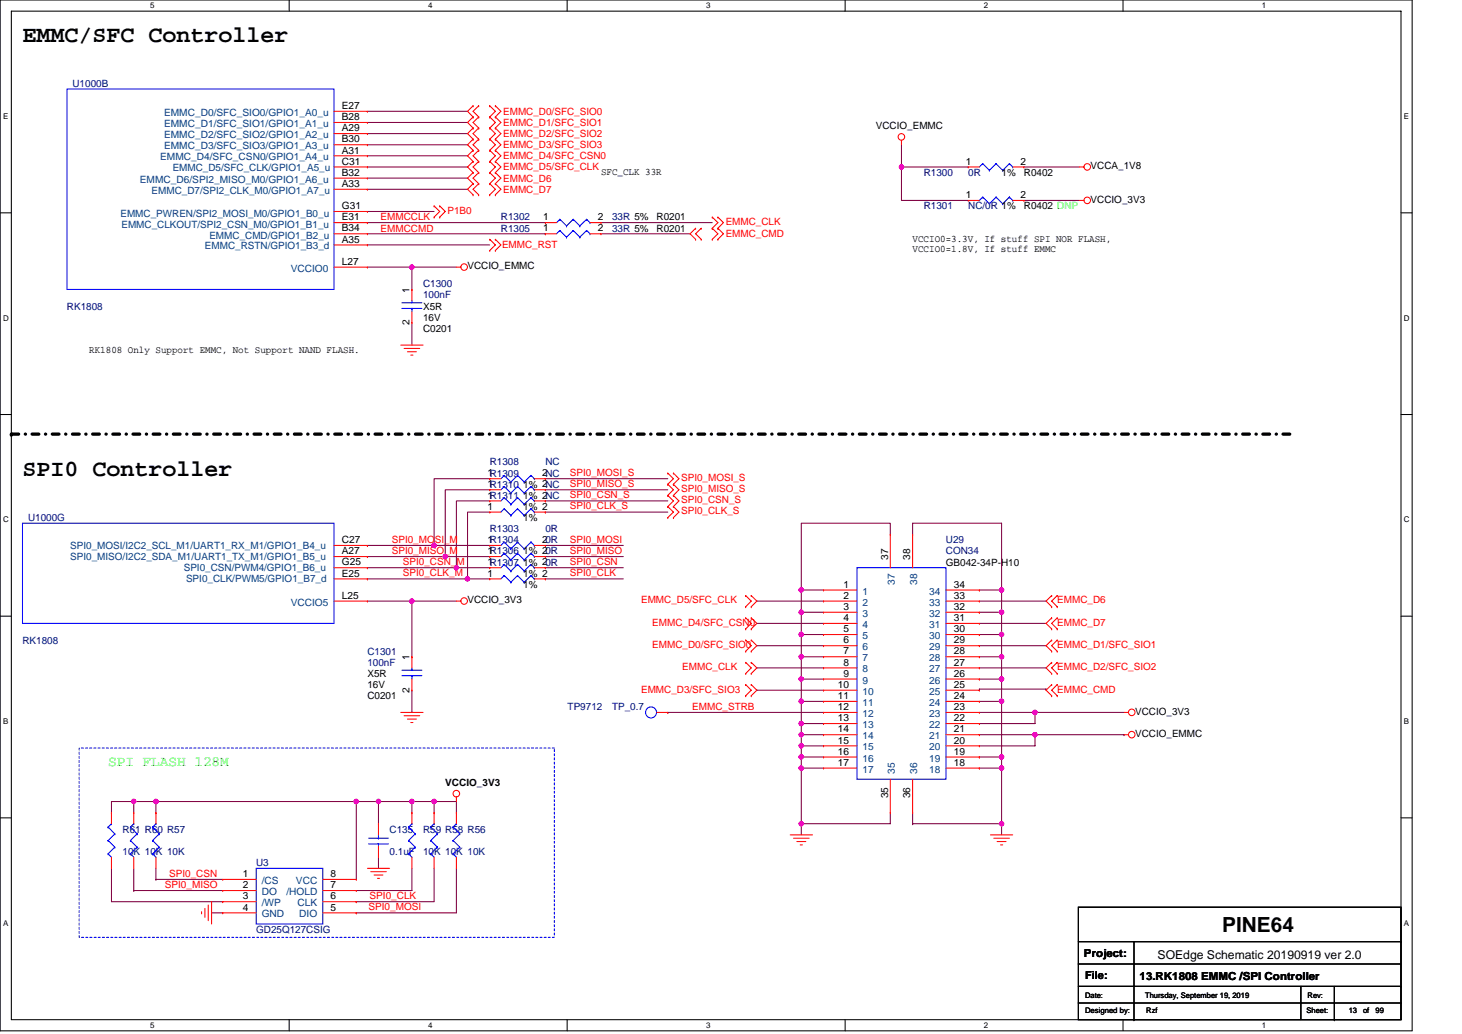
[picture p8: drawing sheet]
<svg xmlns="http://www.w3.org/2000/svg" width="297mm" height="210mm" viewBox="0 0 297 210" stroke-linecap="round" stroke-linejoin="round" font-family="sans-serif">
<path d="M0 0h286.9v209.3h-286.9zM2.3 2.3h282.3v204.8h-282.3z" fill="none" stroke="#000" stroke-width=".21"/>
<g fill="#fff">
<path d="M30.5 .3h.9v1.7h-.9z"/>
<path d="M30.5 207.3h.9v1.8h-.9z"/>
</g>
<path d="M58.8 0v2.3M58.8 207.1v2.2" fill="none" stroke="#000" stroke-width=".21"/>
<g fill="#fff">
<path d="M87 .3h.9v1.7h-.9z"/>
<path d="M87 207.3h.9v1.8h-.9z"/>
</g>
<path d="M115.2 0v2.3M115.2 207.1v2.2" fill="none" stroke="#000" stroke-width=".21"/>
<g fill="#fff">
<path d="M143.4 .3h.9v1.7h-.9z"/>
<path d="M143.4 207.3h.9v1.8h-.9z"/>
</g>
<path d="M171.7 0v2.3M171.7 207.1v2.2" fill="none" stroke="#000" stroke-width=".21"/>
<g fill="#fff">
<path d="M199.9 .3h.9v1.7h-.9z"/>
<path d="M199.9 207.3h.9v1.8h-.9z"/>
</g>
<path d="M228.2 0v2.3M228.2 207.1v2.2" fill="none" stroke="#000" stroke-width=".21"/>
<g fill="#fff">
<path d="M256.4 .3h.9v1.7h-.9z"/>
<path d="M256.4 207.3h.9v1.8h-.9z"/>
<path d="M.6 22.7h1.1v1.8h-1.1z"/>
<path d="M285.2 22.7h1.1v1.8h-1.1z"/>
<path d="M.6 63.7h1.2v1.8h-1.2z"/>
<path d="M285.2 63.7h1.2v1.8h-1.2z"/>
</g>
<path d="M0 43.2h2.3M284.6 43.2h2.3" fill="none" stroke="#000" stroke-width=".21"/>
<g fill="#fff">
<path d="M.6 104.6h1.2v1.8h-1.2z"/>
<path d="M285.2 104.6h1.2v1.8h-1.2z"/>
</g>
<path d="M0 84.2h2.3M284.6 84.2h2.3" fill="none" stroke="#000" stroke-width=".21"/>
<g fill="#fff">
<path d="M.6 145.6h1.1v1.8h-1.1z"/>
<path d="M285.2 145.6h1.1v1.8h-1.1z"/>
</g>
<path d="M0 125.1h2.3M284.6 125.1h2.3" fill="none" stroke="#000" stroke-width=".21"/>
<g fill="#fff">
<path d="M.6 186.6h1.1v1.7h-1.1z"/>
<path d="M285.2 186.6h1.1v1.7h-1.1z"/>
</g>
<g fill="none" stroke="#000" stroke-width=".21">
<path d="M0 166.1h2.3M284.6 166.1h2.3M219.1 184.2h65.5v22.9h-65.5zM219.1 191.2h65.5M219.1 195.8h65.5M230.4 191.2v15.9M284.6 191.2h.1M219.1 200.3h65.5M219.1 203.7h65.5M230.4 207.1h.1M264.3 200.3v6.8M271.1 207.1h.1"/>
<path d="M271.1 200.3v6.8M284.6 200.3h.1M284.6 203.7h.1"/>
</g>
<path d="M2.3 88.2h.1M262 88.2h-259.7" fill="none" stroke="#000" stroke-width=".68" stroke-dasharray="1.4 1.4 0 1.4"/>
<path d="M16.1 151.9h96.5v38.5h-96.5z" fill="none" stroke="#00f" stroke-width=".21" stroke-dasharray=".4 .4"/>
<g fill="none" stroke="#800040" stroke-width=".21">
<path d="M74.7 22.6h20.3M74.7 24.9h20.3M74.7 27.1h20.3M74.7 29.4h20.3M74.7 31.6h20.3M74.7 33.9h20.3M74.7 36.2h20.3M74.7 38.4h20.3M183.2 33.9v6.8h13.5M183.2 33.9h.1M183.2 29.4v4.5h13.5M208 33.9h11.3"/>
<path d="M74.7 45.2h.1M74.7 45.2h36.1M74.7 47.5h36.1M74.7 54.3h18M74.7 49.7h24.8M74.7 42.9h13.5M83.7 54.3h.1M83.7 54.3v4.5M110.8 47.5h.1M122.1 45.2h22.6M122.1 47.5h18.1M208 40.7h11.3"/>
<path d="M83.7 65.6v4.5M99.5 99.5h-9v13.5M99.5 97.2h-11.3v13.6M110.8 97.2h.1M110.8 99.5h.1M110.8 97.2h24.9M110.8 99.5h24.9M74.7 117.6h.1M74.7 115.3h.1M74.7 113h.1M74.7 110.8h.1M74.7 110.8h24.8"/>
<path d="M74.7 113h24.8M74.7 115.3h24.8M74.7 117.6h24.8M88.2 110.8h.1M90.5 113h.1M92.7 115.3h.1M95 117.6h.1M99.5 104h-4.5v13.6M99.5 101.7h-6.8v13.6M110.8 110.8h.1M110.8 113h.1M110.8 115.3h.1"/>
<path d="M110.8 117.6h.1M110.8 101.7h.1M110.8 104h.1M110.8 110.8h15.8M110.8 113h15.8M110.8 115.3h15.8M110.8 117.6h15.8M110.8 101.7h24.9M110.8 104h24.9M162.8 119.8h.1M162.8 119.8h4.5M180.9 108.5v-2.2h-18.1v63.2"/>
<path d="M185.4 108.5v-2.2h18.1v63.2M199 119.8h.1M199 119.8h4.5M74.7 122.1h18M83.7 122.1h.1M83.7 122.1v11.3M153.8 122.1h13.5M153.8 126.6h13.5M153.8 135.6h13.5M153.8 131.1h13.5M162.8 124.3h.1M162.8 133.4h.1"/>
<path d="M162.8 137.9h.1M162.8 124.3h4.5M162.8 128.9h4.5M162.8 133.4h4.5M162.8 137.9h4.5M199 124.3h.1M199 128.9h.1M199 133.4h.1M199 137.9h.1M199 122.1h13.5M199 126.6h13.5M199 135.6h13.5"/>
<path d="M199 131.1h13.5M199 124.3h4.5M199 128.9h4.5M199 133.4h4.5M199 137.9h4.5M83.7 140.2v4.5M135.7 144.7h.1M135.7 144.7h31.6M153.8 140.2h13.5M162.8 142.4h.1M162.8 146.9h.1M162.8 149.2h.1"/>
<path d="M162.8 151.5h.1M162.8 153.7h.1M162.8 156h.1M162.8 142.4h4.5M162.8 146.9h4.5M162.8 149.2h4.5M162.8 151.5h4.5M162.8 153.7h4.5M162.8 156h4.5M199 142.4h.1M199 153.7h.1M199 156h.1"/>
<path d="M199 140.2v-.3h13.5v.3M199 142.4h4.5M199 149.2h29.4M199 153.7h4.5M199 156h4.5M199 144.7h29.4M210.3 144.7h.1M210.3 144.7v2.2h-11.3M210.3 149.2v2.3h-11.3M228.4 149.2h.1M22.6 176.3v6.8h22.7M27.2 162.8h4.5v2.2"/>
<path d="M27.2 162.8h.1M27.2 162.8h-4.6v2.2M27.2 162.8v2.2M27.2 176.3v4.5M31.7 178.6h.1M31.7 162.8h.1M31.7 178.6h13.6M31.7 162.8h61v2.2M31.7 176.3v2.3M72.4 162.8h.1M72.4 162.8v15.8M76.9 162.8h.1"/>
<path d="M76.9 162.8v4.5M76.9 174.1v2.2M83.7 162.8v2.2M83.7 176.3v4.5h-11.3M88.2 162.8h.1M88.2 176.3v6.8h-15.8M88.2 162.8v2.2M92.7 176.3v9.1h-20.3M162.8 167.3h.1M180.9 165v2.3h-18.1M185.4 167.3h.1M185.4 165v2.3"/>
<path d="M185.4 167.3h18.1M27.2 180.8h.1M27.2 180.8h18.1M43 185.4h2.3M72.4 183.1h.1M72.4 185.4h.1"/>
</g>
<g fill="#f0f" stroke="#f0f" stroke-width=".21">
<circle cx="83.7" cy="54.2" r=".45"/>
<circle cx="183.1" cy="33.9" r=".44"/>
<circle cx="83.7" cy="122.1" r=".45"/>
<circle cx="88.2" cy="162.7" r=".45"/>
<circle cx="31.7" cy="162.7" r=".45"/>
<circle cx="27.2" cy="162.7" r=".45"/>
<circle cx="76.9" cy="162.7" r=".45"/>
<circle cx="72.4" cy="162.7" r=".45"/>
<circle cx="83.7" cy="162.7" r=".45"/>
<circle cx="162.8" cy="119.8" r=".45"/>
<circle cx="162.8" cy="128.8" r=".45"/>
<circle cx="162.8" cy="124.3" r=".45"/>
<circle cx="162.8" cy="133.4" r=".45"/>
<circle cx="162.8" cy="137.9" r=".44"/>
<circle cx="162.8" cy="142.4" r=".45"/>
<circle cx="162.8" cy="146.9" r=".45"/>
<circle cx="162.8" cy="149.2" r=".44"/>
<circle cx="162.8" cy="151.4" r=".45"/>
<circle cx="162.8" cy="153.7" r=".45"/>
<circle cx="162.8" cy="156" r=".45"/>
<circle cx="203.5" cy="119.8" r=".45"/>
<circle cx="203.5" cy="124.3" r=".45"/>
<circle cx="203.5" cy="128.8" r=".45"/>
<circle cx="203.5" cy="133.4" r=".45"/>
<circle cx="203.5" cy="137.9" r=".44"/>
<circle cx="203.5" cy="142.4" r=".45"/>
<circle cx="203.5" cy="153.7" r=".45"/>
<circle cx="203.5" cy="156" r=".45"/>
<circle cx="162.8" cy="167.3" r=".45"/>
<circle cx="203.5" cy="167.3" r=".45"/>
<circle cx="210.3" cy="144.7" r=".45"/>
<circle cx="210.3" cy="149.2" r=".44"/>
<circle cx="95" cy="117.5" r=".45"/>
<circle cx="92.7" cy="115.3" r=".43"/>
<circle cx="90.5" cy="113" r=".45"/>
<circle cx="88.2" cy="110.8" r=".45"/>
</g>
<g fill="none" stroke="#f00" stroke-width=".21">
<path d="M67.9 33.9h6.8M67.9 22.6h6.8M67.9 24.9h6.8M67.9 27.1h6.8M67.9 29.4h6.8M67.9 31.6h6.8M67.9 36.2h6.8M67.9 38.4h6.8M74.7 22.6h.1M74.7 24.9h.1M74.7 27.1h.1M74.7 29.4h.1"/>
<path d="M74.7 31.6h.1M74.7 33.9h.1M74.7 36.2h.1M74.7 38.4h.1M96.1 21.5h.1M96.1 23.7h.1M96.1 26h.1M96.1 28.3h.1M96.1 30.5h.1M96.1 32.8h.1M96.1 35.1h.1M96.1 37.3h.1"/>
<path d="M96.1 39.6h.1M96.1 21.5l-1.1 1.1 1.1 1.1M96.1 23.7l-1.1 1.2 1.1 1.1M96.1 30.5l-1.1 1.1 1.1 1.2M96.1 26l-1.1 1.1 1.1 1.2M96.1 32.8l-1.1 1.1 1.1 1.2M96.1 28.3l-1.1 1.1 1.1 1.1M96.1 35.1l-1.1 1.1 1.1 1.1M96.1 37.3l-1.1 1.1 1.1 1.2M97.3 23.7h.1M97.3 21.5h.1M97.3 26h.1"/>
<path d="M97.3 28.3h.1M97.3 30.5h.1M97.3 32.8h.1M97.3 35.1h.1M97.3 37.3h.1M97.3 39.6h.1M97.3 21.5l-1.2 1.1 1.2 1.1M97.3 26l-1.2 1.1 1.2 1.2M97.3 23.7l-1.2 1.2 1.2 1.1M97.3 28.3l-1.2 1.1 1.2 1.1M97.3 32.8l-1.2 1.1 1.2 1.2M97.3 30.5l-1.2 1.1 1.2 1.2"/>
<path d="M97.3 37.3l-1.2 1.1 1.2 1.2M97.3 35.1l-1.2 1.1 1.2 1.1M99.5 23.7h.1M99.5 21.5h.1M99.5 26h.1M99.5 28.3h.1M99.5 30.5h.1M99.5 32.8h.1M99.5 35.1h.1M99.5 37.3h.1M99.5 39.6h.1M99.5 26l1.1 1.1-1.1 1.2"/>
<path d="M99.5 21.5l1.1 1.1-1.1 1.1M99.5 23.7l1.1 1.2-1.1 1.1M99.5 28.3l1.1 1.1-1.1 1.1M99.5 30.5l1.1 1.1-1.1 1.2M99.5 37.3l1.1 1.1-1.1 1.2M99.5 32.8l1.1 1.1-1.1 1.2M99.5 35.1l1.1 1.1-1.1 1.1M100.6 23.7h.1M100.6 21.5h.1M100.6 26h.1M100.6 28.3h.1M100.6 30.5h.1"/>
<path d="M100.6 32.8h.1M100.6 35.1h.1M100.6 37.3h.1M100.6 39.6h.1M100.6 21.5l1.2 1.1-1.2 1.1M100.6 30.5l1.2 1.1-1.2 1.2M100.6 23.7l1.2 1.2-1.2 1.1M100.6 32.8l1.2 1.1-1.2 1.2M100.6 26l1.2 1.1-1.2 1.2M100.6 28.3l1.2 1.1-1.2 1.1M100.6 35.1l1.2 1.1-1.2 1.1M100.6 37.3l1.2 1.1-1.2 1.2"/>
<path d="M183.2 28.5v.9M196.7 33.9h.1M196.7 33.9h2.3M205.8 33.9h2.2M208 33.9h.1M219.3 33.9h.9M67.9 54.3h6.8M67.9 45.2h6.8M67.9 47.5h6.8M67.9 42.9h6.8M67.9 49.7h6.8M74.7 42.9h.1"/>
<path d="M74.7 47.5h.1M74.7 45.2h.1M74.7 49.7h.1M74.7 54.3h.1M83.7 58.8h.1M83.7 58.8v2.2M88.2 44.1h.1M88.2 41.8h.1M88.2 41.8l1.1 1.1-1.1 1.2M89.3 44.1h.1M89.3 41.8h.1M89.3 41.8l1.2 1.1-1.2 1.2"/>
<path d="M92.7 54.3h.9M99.5 50.9h.1M99.5 48.6h.1M99.5 48.6l1.1 1.1-1.1 1.2M100.6 50.9h.1M100.6 48.6h.1M100.6 48.6l1.2 1.1-1.2 1.2M110.8 45.2h.1M110.8 47.5h.1M110.8 45.2h2.3M110.8 47.5h2.3M119.9 45.2h2.2"/>
<path d="M119.9 47.5h2.2M122.1 45.2h.1M122.1 47.5h.1M141.3 46.4h.1M141.3 48.6h.1M141.3 46.4l-1.1 1.1 1.1 1.1M142.5 48.6h.1M142.5 46.4h.1M142.5 46.4l-1.2 1.1 1.2 1.1M144.7 48.6h.1M144.7 46.4h.1M144.7 44.1h.1"/>
<path d="M144.7 46.4l1.2 1.1-1.2 1.1M144.7 44.1l1.2 1.1-1.2 1.2M145.9 48.6h.1M145.9 46.4h.1M145.9 44.1h.1M145.9 46.4l1.1 1.1-1.1 1.1M145.9 44.1l1.1 1.1-1.1 1.2M196.7 40.7h.1M196.7 40.7h2.3M205.8 40.7h2.2M208 40.7h.1M219.3 40.7h.9"/>
<path d="M81.4 70.1h4.6M82.1 70.8h3.2M82.8 71.4h1.8M83.5 72.1h.4M83.7 65.6h.1M83.7 63.3v2.3M99.5 97.2h.1M99.5 99.5h.1M99.5 97.2h2.3M99.5 99.5h2.3M108.6 97.2h2.2M108.6 99.5h2.2"/>
<path d="M110.8 97.2h.1M110.8 99.5h.1M135.7 98.3h.1M135.7 96.1h.1M135.7 96.1l1.1 1.1-1.1 1.1M135.7 98.3l1.1 1.2-1.1 1.1M136.8 98.3h.1M136.8 96.1h.1M136.8 96.1l1.1 1.1-1.1 1.1M136.8 98.3l1.1 1.2-1.1 1.1M67.9 115.3h6.8M67.9 117.6h6.8"/>
<path d="M67.9 110.8h6.8M67.9 113h6.8M74.7 117.6h.1M74.7 115.3h.1M74.7 113h.1M74.7 110.8h.1M99.5 115.3h.1M99.5 117.6h.1M99.5 110.8h.1M99.5 101.7h.1M99.5 104h.1M99.5 113h.1"/>
<path d="M99.5 115.3h2.3M99.5 117.6h2.3M99.5 110.8h2.3M99.5 101.7h2.3M99.5 113h2.3M99.5 104h2.3M108.6 115.3h2.2M108.6 117.6h2.2M108.6 110.8h2.2M108.6 101.7h2.2M108.6 113h2.2M108.6 104h2.2"/>
<path d="M110.8 115.3h.1M110.8 117.6h.1M110.8 110.8h.1M110.8 101.7h.1M110.8 104h.1M110.8 113h.1M135.7 100.6h.1M135.7 102.9h.1M135.7 105.1h.1M135.7 100.6l1.1 1.1-1.1 1.2M135.7 102.9l1.1 1.1-1.1 1.1M136.8 100.6h.1"/>
<path d="M136.8 102.9h.1M136.8 105.1h.1M136.8 100.6l1.1 1.1-1.1 1.2M136.8 102.9l1.1 1.1-1.1 1.1M167.3 119.8h.1M167.3 119.8h6.8M180.9 108.5h.1M180.9 108.5v6.8M185.4 108.5h.1M185.4 108.5v6.8M192.2 119.8h6.8M199 119.8h.1"/>
<path d="M67.9 122.1h6.8M74.7 122.1h.1M83.7 133.4h.1M83.7 133.4v2.2M83.7 137.9v2.3M92.7 122.1h.9M151.5 130h.1M151.5 132.2h.1M151.5 139h.1M151.5 134.5h.1M151.5 136.8h.1M151.5 125.5h.1"/>
<path d="M151.5 127.7h.1M151.5 120.9h.1M151.5 123.2h.1M151.5 130l1.1 1.1-1.1 1.1M151.5 139l1.1 1.2-1.1 1.1M151.5 134.5l1.1 1.1-1.1 1.2M151.5 125.5l1.1 1.1-1.1 1.1M151.5 120.9l1.1 1.2-1.1 1.1M152.6 132.2h.1M152.6 130h.1M152.6 139h.1M152.6 136.8h.1"/>
<path d="M152.6 134.5h.1M152.6 127.7h.1M152.6 125.5h.1M152.6 123.2h.1M152.6 120.9h.1M152.6 130l1.2 1.1-1.2 1.1M152.6 139l1.2 1.2-1.2 1.1M152.6 134.5l1.2 1.1-1.2 1.2M152.6 125.5l1.2 1.1-1.2 1.1M152.6 120.9l1.2 1.2-1.2 1.1M167.3 122.1h.1M167.3 124.3h.1"/>
<path d="M167.3 126.6h.1M167.3 128.9h.1M167.3 131.1h.1M167.3 133.4h.1M167.3 135.6h.1M167.3 137.9h.1M167.3 122.1h6.8M167.3 124.3h6.8M167.3 126.6h6.8M167.3 128.9h6.8M167.3 131.1h6.8M167.3 133.4h6.8"/>
<path d="M167.3 135.6h6.8M167.3 137.9h6.8M192.2 122.1h6.8M192.2 124.3h6.8M192.2 126.6h6.8M192.2 128.9h6.8M192.2 131.1h6.8M192.2 133.4h6.8M192.2 135.6h6.8M192.2 137.9h6.8M199 137.9h.1M199 135.6h.1"/>
<path d="M199 133.4h.1M199 131.1h.1M199 128.9h.1M199 126.6h.1M199 124.3h.1M199 122.1h.1M213.7 132.2h.1M213.7 130h.1M213.7 136.8h.1M213.7 134.5h.1M213.7 123.2h.1M213.7 120.9h.1"/>
<path d="M213.7 127.7h.1M213.7 125.5h.1M213.7 139h.1M213.7 130l-1.2 1.1 1.2 1.1M213.7 134.5l-1.2 1.1 1.2 1.2M213.7 120.9l-1.2 1.2 1.2 1.1M213.7 125.5l-1.2 1.1 1.2 1.1M213.7 139l-1.2 1.2 1.2 1.1M214.8 130h.1M214.8 132.2h.1M214.8 134.5h.1M214.8 136.8h.1"/>
<path d="M214.8 120.9h.1M214.8 123.2h.1M214.8 125.5h.1M214.8 127.7h.1M214.8 139h.1M214.8 130l-1.1 1.1 1.1 1.1M214.8 134.5l-1.1 1.1 1.1 1.2M214.8 120.9l-1.1 1.2 1.1 1.1M214.8 125.5l-1.1 1.1 1.1 1.1M214.8 139l-1.1 1.2 1.1 1.1M81.4 144.7h4.6M82.1 145.4h3.2"/>
<path d="M82.8 146h1.8M83.5 146.7h.4M83.7 140.2h.1M133.4 144.7h2.3M135.7 144.7h.1M151.5 141.3h.1M152.6 141.3h.1M167.3 140.2h.1M167.3 142.4h.1M167.3 144.7h.1M167.3 146.9h.1M167.3 149.2h.1"/>
<path d="M167.3 151.5h.1M167.3 153.7h.1M167.3 156h.1M167.3 144.7h6.8M167.3 149.2h6.8M167.3 140.2h6.8M167.3 142.4h6.8M167.3 146.9h6.8M167.3 151.5h6.8M167.3 153.7h6.8M167.3 156h6.8M180.9 158.2v6.8"/>
<path d="M185.4 158.2v6.8M192.2 144.7h6.8M192.2 149.2h6.8M192.2 140.2h6.8M192.2 142.4h6.8M192.2 146.9h6.8M192.2 151.5h6.8M192.2 153.7h6.8M192.2 156h6.8M199 156h.1M199 153.7h.1M199 151.5h.1"/>
<path d="M199 149.2h.1M199 146.9h.1M199 144.7h.1M199 142.4h.1M199 140.2h.1M213.7 141.3h.1M214.8 141.3h.1M228.4 144.7h.9M228.4 149.2h.9M22.6 165h.1M22.6 165v2.3M22.6 174.1v2.2"/>
<path d="M27.2 165h.1M27.2 165v2.3M27.2 174.1v2.2M31.7 165h.1M31.7 165v2.3M31.7 174.1v2.2M45.3 178.6h.1M45.3 178.6h6.7M65.6 178.6h6.8M72.4 178.6h.1M74.7 176.3h4.5M75.3 177h3.2"/>
<path d="M76 177.7h1.8M76.7 178.4h.4M76.9 167.3h.1M76.9 167.3v2.2M76.9 171.8v2.3M83.7 165h.1M83.7 165v2.3M83.7 174.1v2.2M88.2 165h.1M88.2 165v2.3M88.2 174.1v2.2M92.7 165h.1"/>
<path d="M92.7 161.9v.9M92.7 165v2.3M92.7 174.1v2.2M160.5 169.5h4.6M161.2 170.2h3.2M161.9 170.9h1.8M162.6 171.6h.4M180.9 165h.1M185.4 165h.1M201.2 169.5h4.6M201.9 170.2h3.2M202.6 170.9h1.8"/>
<path d="M203.3 171.6h.4M41 185.1v.5M41.6 184.5v1.8M42.3 183.8v3.2M43 183.1v4.5M45.3 180.8h.1M45.3 183.1h.1M45.3 185.4h.1M45.3 180.8h6.7M45.3 183.1h6.7M45.3 185.4h6.7M65.6 180.8h6.8"/>
<path d="M65.6 183.1h6.8M65.6 185.4h6.8M72.4 185.4h.1M72.4 183.1h.1M72.4 180.8h.1"/>
<circle cx="183.1" cy="27.8" r=".67"/>
<circle cx="220.9" cy="33.9" r=".67"/>
<circle cx="94.3" cy="54.2" r=".67"/>
<circle cx="220.9" cy="40.7" r=".67"/>
<circle cx="94.3" cy="122.1" r=".67"/>
<circle cx="229.9" cy="149.2" r=".67"/>
<circle cx="229.9" cy="144.7" r=".67"/>
<circle cx="92.7" cy="161.2" r=".67"/>
</g>
<g fill="none" stroke="#00f" stroke-width=".21">
<path d="M13.6 18.1h54.3v40.7h-54.3zM199.7 33.2h.1M199.7 33.2l-.7 .7M199.7 33.2l1.3 1.4M201 34.6h.1M202.4 33.2h.1M202.4 33.2l-1.4 1.4M202.4 33.2l1.3 1.4M203.7 34.6h.1M205.1 33.2h.1M205.1 33.2l-1.4 1.4M205.1 33.2l.7 .7"/>
<path d="M205.8 33.9h.1M113.7 44.5h.1M113.7 46.8h.1M113.7 44.5l-.6 .7M113.7 44.5l1.4 1.4M113.7 46.8l-.6 .7M113.7 46.8l1.4 1.4M115.1 45.9h.1M115.1 48.2h.1M116.5 44.5h.1M116.5 46.8h.1M116.5 44.5l-1.4 1.4"/>
<path d="M116.5 44.5l1.3 1.4M116.5 46.8l-1.4 1.4M116.5 46.8l1.3 1.4M117.8 45.9h.1M117.8 48.2h.1M119.2 44.5h.1M119.2 46.8h.1M119.2 44.5l-1.4 1.4M119.2 44.5l.7 .7M119.2 46.8l-1.4 1.4M119.2 46.8l.7 .7M119.9 45.2h.1"/>
<path d="M119.9 47.5h.1M199.7 40h.1M199.7 40l-.7 .7M199.7 40l1.3 1.4M201 41.4h.1M202.4 40h.1M202.4 40l-1.4 1.4M202.4 40l1.3 1.4M203.7 41.4h.1M205.1 40h.1M205.1 40l-1.4 1.4M205.1 40l.7 .7"/>
<path d="M205.8 40.7h.1M81.7 62.6h4M81.7 61.5h4M83.7 62.6h.1M83.7 61v.5M83.7 62.6v.7M102.4 96.5h.1M102.4 98.8h.1M102.4 96.5l-.6 .7M102.4 96.5l1.4 1.4M102.4 98.8l-.6 .7M102.4 98.8l1.4 1.3"/>
<path d="M103.8 97.9h.1M105.2 96.5h.1M105.2 98.8h.1M105.2 96.5l-1.4 1.4M105.2 96.5l1.3 1.4M105.2 98.8l-1.4 1.3M105.2 98.8l1.3 1.3M106.5 97.9h.1M107.9 96.5h.1M107.9 98.8h.1M107.9 96.5l-1.4 1.4M107.9 96.5l.7 .7"/>
<path d="M107.9 98.8l-1.4 1.3M107.9 98.8l.7 .7M108.6 97.2h.1M108.6 99.5h.1M4.6 106.3h63.3v20.3h-63.3zM102.4 114.6h.1M102.4 116.9h.1M102.4 110.1h.1M102.4 101h.1M102.4 103.3h.1M102.4 112.4h.1M102.4 114.6l-.6 .7"/>
<path d="M102.4 114.6l1.4 1.4M102.4 116.9l-.6 .7M102.4 116.9l1.4 1.3M102.4 110.1l-.6 .7M102.4 110.1l1.4 1.3M102.4 101l-.6 .7M102.4 101l1.4 1.4M102.4 103.3l-.6 .7M102.4 103.3l1.4 1.4M102.4 112.4l-.6 .6M102.4 112.4l1.4 1.3M103.8 116h.1"/>
<path d="M103.8 118.2h.1M103.8 111.4h.1M103.8 100.1h.1M103.8 102.4h.1M103.8 104.7h.1M103.8 113.7h.1M105.2 114.6h.1M105.2 116.9h.1M105.2 110.1h.1M105.2 101h.1M105.2 103.3h.1M105.2 112.4h.1"/>
<path d="M105.2 114.6l-1.4 1.4M105.2 114.6l1.3 1.4M105.2 116.9l-1.4 1.3M105.2 116.9l1.3 1.3M105.2 110.1l-1.4 1.3M105.2 110.1l1.3 1.3M105.2 101l-1.4 1.4M105.2 101l1.3 1.4M105.2 103.3l-1.4 1.4M105.2 103.3l1.3 1.4M105.2 112.4l-1.4 1.3M105.2 112.4l1.3 1.3"/>
<path d="M106.5 116h.1M106.5 118.2h.1M106.5 111.4h.1M106.5 100.1h.1M106.5 102.4h.1M106.5 104.7h.1M106.5 113.7h.1M107.9 114.6h.1M107.9 116.9h.1M107.9 110.1h.1M107.9 101h.1M107.9 103.3h.1"/>
<path d="M107.9 112.4h.1M107.9 114.6l-1.4 1.4M107.9 114.6l.7 .7M107.9 116.9l-1.4 1.3M107.9 116.9l.7 .7M107.9 110.1l-1.4 1.3M107.9 110.1l.7 .7M107.9 101l-1.4 1.4M107.9 101l.7 .7M107.9 103.3l-1.4 1.4M107.9 103.3l.7 .7M107.9 112.4l-1.4 1.3"/>
<path d="M107.9 112.4l.7 .6M108.6 115.3h.1M108.6 117.6h.1M108.6 110.8h.1M108.6 101.7h.1M108.6 104h.1M108.6 113h.1M174.1 115.3h18.1v42.9h-18.1zM81.7 137.2h4M81.7 136.1h4M83.7 137.2h.1M83.7 135.6v.5"/>
<path d="M83.7 137.2v.7M22 173.4h.1M22 170.7h.1M22 168h.1M22 173.4l.6 .7M22 170.7l1.3 1.3M22 168l1.3 1.3M22.6 167.3h.1M22.6 167.3l-.6 .7M23.3 172h.1M23.3 169.3h.1M23.3 172l-1.3 1.4"/>
<path d="M23.3 169.3l-1.3 1.4M26.5 173.4h.1M26.5 170.7h.1M26.5 168h.1M26.5 173.4l.7 .7M26.5 170.7l1.4 1.3M26.5 168l1.4 1.3M27.2 167.3h.1M27.2 167.3l-.7 .7M27.9 172h.1M27.9 169.3h.1M27.9 172l-1.4 1.4"/>
<path d="M27.9 169.3l-1.4 1.4M31 173.4h.1M31 170.7h.1M31 168h.1M31 173.4l.7 .7M31 170.7l1.4 1.3M31 168l1.4 1.3M31.7 167.3h.1M31.7 167.3l-.7 .7M32.4 172h.1M32.4 169.3h.1M32.4 172l-1.4 1.4"/>
<path d="M32.4 169.3l-1.4 1.4M52 176.3h13.6v11.3h-13.6zM74.9 170.2h4M74.9 171.4h4M76.9 170.2h.1M76.9 169.5v.7M76.9 171.4v.4M83 173.4h.1M83 170.7h.1M83 168h.1M83 173.4l.7 .7M83 170.7l1.4 1.3"/>
<path d="M83 168l1.4 1.3M83.7 167.3h.1M83.7 167.3l-.7 .7M84.4 172h.1M84.4 169.3h.1M84.4 172l-1.4 1.4M84.4 169.3l-1.4 1.4M87.5 173.4h.1M87.5 170.7h.1M87.5 168h.1M87.5 173.4l.7 .7M87.5 170.7l1.4 1.3"/>
<path d="M87.5 168l1.4 1.3M88.2 167.3h.1M88.2 167.3l-.7 .7M88.9 172h.1M88.9 169.3h.1M88.9 172l-1.4 1.4M88.9 169.3l-1.4 1.4M92.1 173.4h.1M92.1 170.7h.1M92.1 168h.1M92.1 173.4l.6 .7M92.1 170.7l1.3 1.3"/>
<path d="M92.1 168l1.3 1.3M92.7 167.3h.1M92.7 167.3l-.6 .7M93.4 172h.1M93.4 169.3h.1M93.4 172l-1.3 1.4M93.4 169.3l-1.3 1.4"/>
<circle cx="132.3" cy="144.7" r="1.12"/>
</g>
<g font-size="4.7">
<text x="4.6" y="8.5">EMMC/SFC Controller</text>
<text x="4.6" y="96.6">SPI0 Controller</text>
</g>
<text font-size="4.2" x="248.3" y="189.3">PINE64</text>
<text font-size="2.9" fill="#0f0" x="22" y="155.6">SPI FLASH 128M</text>
<text font-size="2.5" x="235.2" y="194.7">SOEdge Schematic 20190919 ver 2.0</text>
<g font-size="2.2">
<text x="220.2" y="194.2">Project:</text>
<text x="220.4" y="198.8">File:</text>
<text x="231.5" y="199">13.RK1808 EMMC /SPI Controller</text>
</g>
<g font-size="2" fill="#000080">
<text x="14.7" y="17.7">U1000B</text>
<text x="187.7" y="35.7">R1300</text>
<text x="196.7" y="35.7">0R</text>
<text x="101.8" y="44.8">R1302</text>
<text x="101.8" y="47">R1305</text>
<text x="124.4" y="44.8">33R 5%</text>
<text x="124.4" y="47">33R 5%</text>
<text x="187.7" y="42.5">R1301</text>
<text x="196.7" y="42.5">NC/0R 1%</text>
<text x="86" y="58.3">C1300</text>
<text x="13.6" y="62.9">RK1808</text>
<text x="86" y="60.6">100nF</text>
<text x="99.5" y="94.5">R1308</text>
<text x="110.8" y="94.5">NC</text>
<text x="5.7" y="105.8">U1000G</text>
<text x="99.5" y="108.1">R1303</text>
<text x="110.8" y="108.1">0R</text>
<text x="192.2" y="112.6">CON34</text>
<text x="192.2" y="110.3">U29</text>
<text x="4.6" y="130.7">RK1808</text>
<text x="74.7" y="132.9">C1301</text>
<text x="74.7" y="135.2">100nF</text>
<text x="115.3" y="144.3">TP9712</text>
<text x="124.4" y="144.3">TP_0.7</text>
<text x="24.9" y="169.1">R61 R60 R57</text>
<text x="24.9" y="173.6">10K 10K 10K</text>
<text x="79.2" y="169.1">C135</text>
<text x="79.2" y="173.6">0.1uF</text>
<text x="86" y="169.1">R59 R58 R56</text>
<text x="86" y="173.6">10K 10K 10K</text>
<text x="52" y="175.9">U3</text>
<text x="52" y="189.5">GD25Q127CSIG</text>
</g>
<g font-size="2" fill="#004080">
<text x="33.3" y="23.5">EMMC_D0/SFC_SIO0/GPIO1_A0_u</text>
<text x="33.3" y="25.8">EMMC_D1/SFC_SIO1/GPIO1_A1_u</text>
<text x="33.3" y="28">EMMC_D2/SFC_SIO2/GPIO1_A2_u</text>
<text x="32.6" y="32.6">EMMC_D4/SFC_CSN0/GPIO1_A4_u</text>
<text x="33.3" y="30.3">EMMC_D3/SFC_SIO3/GPIO1_A3_u</text>
<text x="35.1" y="34.8">EMMC_D5/SFC_CLK/GPIO1_A5_u</text>
<text x="28.4" y="37.1">EMMC_D6/SPI2_MISO_M0/GPIO1_A6_u</text>
<text x="30.8" y="39.3">EMMC_D7/SPI2_CLK_M0/GPIO1_A7_u</text>
<text x="24.5" y="44.1">EMMC_PWREN/SPI2_MOSI_M0/GPIO1_B0_u</text>
<text x="24.7" y="46.4">EMMC_CLKOUT/SPI2_CSN_M0/GPIO1_B1_u</text>
<text x="41.6" y="50.7">EMMC_RSTN/GPIO1_B3_d</text>
<text x="42.5" y="48.6">EMMC_CMD/GPIO1_B2_u</text>
<text x="59.1" y="55.2">VCCIO0</text>
<text x="14.3" y="113.7">SPI0_MISO/I2C2_SDA_M1/UART1_TX_M1/GPIO1_B5_u</text>
<text x="14.3" y="111.5">SPI0_MOSI/I2C2_SCL_M1/UART1_RX_M1/GPIO1_B4_u</text>
<text x="37.3" y="116">SPI0_CSN/PWM4/GPIO1_B6_u</text>
<text x="37.8" y="118.2">SPI0_CLK/PWM5/GPIO1_B7_d</text>
<text x="181.8" y="118.7" transform="rotate(-90 181.8 118.7)">37</text>
<text x="186.4" y="118.7" transform="rotate(-90 186.4 118.7)">38</text>
<text x="59.1" y="123">VCCIO5</text>
<text x="175.2" y="120.7">1</text>
<text x="175.2" y="123">2</text>
<text x="175.2" y="125.2">3</text>
<text x="188.8" y="125.2">32</text>
<text x="188.8" y="123">33</text>
<text x="188.8" y="120.7">34</text>
<text x="175.2" y="127.5">4</text>
<text x="175.2" y="129.8">5</text>
<text x="188.8" y="129.8">30</text>
<text x="188.8" y="127.5">31</text>
<text x="175.2" y="132">6</text>
<text x="175.2" y="134.3">7</text>
<text x="175.2" y="136.5">8</text>
<text x="188.8" y="136.5">27</text>
<text x="188.8" y="134.3">28</text>
<text x="188.8" y="132">29</text>
<text x="175.2" y="138.8">9</text>
<text x="175.2" y="141.1">10</text>
<text x="175.2" y="143.3">11</text>
<text x="188.8" y="143.3">24</text>
<text x="188.8" y="141.1">25</text>
<text x="188.8" y="138.8">26</text>
<text x="175.2" y="145.6">12</text>
<text x="175.2" y="147.8">13</text>
<text x="188.8" y="147.8">22</text>
<text x="188.8" y="145.6">23</text>
<text x="175.2" y="150.1">14</text>
<text x="175.2" y="152.4">15</text>
<text x="175.2" y="154.6">16</text>
<text x="188.8" y="154.6">19</text>
<text x="188.8" y="152.4">20</text>
<text x="188.8" y="150.1">21</text>
<text x="175.2" y="156.9">17</text>
<text x="181.8" y="157.1" transform="rotate(-90 181.8 157.1)">35</text>
<text x="186.4" y="157.1" transform="rotate(-90 186.4 157.1)">36</text>
<text x="188.8" y="156.9">18</text>
<text x="53.2" y="179.5">/CS</text>
<text x="60.1" y="179.5">VCC</text>
<text x="53.2" y="181.8">DO</text>
<text x="53.2" y="184">/WP</text>
<text x="58.2" y="181.8">/HOLD</text>
<text x="60.5" y="184">CLK</text>
<text x="53.2" y="186.3">GND</text>
<text x="60.8" y="186.3">DIO</text>
</g>
<g font-size="2">
<text x="69.4" y="22.1">E27</text>
<text x="69.4" y="24.4">B28</text>
<text x="69.4" y="26.7">A29</text>
<text x="69.4" y="28.9">B30</text>
<text x="177.9" y="26.2">VCCIO_EMMC</text>
<text x="69.4" y="35.7">B32</text>
<text x="69.4" y="31.2">A31</text>
<text x="69.4" y="33.4">C31</text>
<text x="122.1" y="35.5">SFC_CLK 33R</text>
<text x="196.3" y="33.4">1</text>
<text x="203.5" y="35.7">1%</text>
<text x="207.3" y="33.4">2</text>
<text x="208" y="35.7">R0402</text>
<text x="221.6" y="34.4">VCCA_1V8</text>
<text x="69.4" y="38">A33</text>
<text x="196.3" y="40.2">1</text>
<text x="207.3" y="40.2">2</text>
<text x="221.6" y="41.2">VCCIO_3V3</text>
<text x="69.4" y="42.5">G31</text>
<text x="69.4" y="47">B34</text>
<text x="69.4" y="44.7">E31</text>
<text x="110.3" y="44.7">1</text>
<text x="110.3" y="47">1</text>
<text x="121.5" y="44.7">2</text>
<text x="121.5" y="47">2</text>
<text x="133.4" y="44.8">R0201</text>
<text x="133.4" y="47">R0201</text>
<text x="208" y="42.5">R0402 DNP</text>
<text x="69.4" y="53.8">L27</text>
<text x="69.4" y="49.3">A35</text>
<text x="185.4" y="49.1">VCCIO0=3.3V, If stuff SPI NOR FLASH,</text>
<text x="185.4" y="51.1">VCCIO0=1.8V, If stuff EMMC</text>
<text x="83.2" y="59.5" transform="rotate(-90 83.2 59.5)">1</text>
<text x="95" y="54.7">VCCIO_EMMC</text>
<text x="86" y="62.9">X5R</text>
<text x="86" y="65.1">16V</text>
<text x="18.1" y="71.7">RK1808 Only Support EMMC, Not Support NAND FLASH.</text>
<text x="83.2" y="66" transform="rotate(-90 83.2 66)">2</text>
<text x="86" y="67.4">C0201</text>
<text x="99" y="96.8">1R1309</text>
<text x="99" y="99">1R1310</text>
<text x="99" y="101.3">1R1311</text>
<text x="106.3" y="99">1% 2NC</text>
<text x="106.3" y="101.3">1% 2NC</text>
<text x="110.1" y="96.8">2NC</text>
<text x="99" y="103.5">1</text>
<text x="106.3" y="103.5">1% 2</text>
<text x="106.3" y="105.8">1%</text>
<text x="69.4" y="112.6">A27</text>
<text x="69.4" y="110.3">C27</text>
<text x="99" y="110.3">1R1304</text>
<text x="99" y="112.6">1R1306</text>
<text x="106.3" y="112.6">1% 20R</text>
<text x="110.1" y="110.3">20R</text>
<text x="180.4" y="113.7" transform="rotate(-90 180.4 113.7)">37</text>
<text x="185" y="113.7" transform="rotate(-90 185 113.7)">38</text>
<text x="69.4" y="117.1">E25</text>
<text x="69.4" y="114.8">G25</text>
<text x="99" y="114.8">1R1307</text>
<text x="99" y="117.1">1</text>
<text x="106.3" y="117.1">1% 2</text>
<text x="106.3" y="119.4">1%</text>
<text x="106.3" y="114.9">1% 20R</text>
<text x="171.4" y="119.4">1</text>
<text x="192.2" y="114.9">GB042-34P-H10</text>
<text x="193.8" y="119.4">34</text>
<text x="69.4" y="121.6">L25</text>
<text x="95" y="122.5">VCCIO_3V3</text>
<text x="171.4" y="121.6">2</text>
<text x="171.4" y="123.9">3</text>
<text x="193.8" y="123.9">32</text>
<text x="193.8" y="121.6">33</text>
<text x="171.4" y="126.1">4</text>
<text x="171.4" y="128.4">5</text>
<text x="171.4" y="130.7">6</text>
<text x="193.8" y="130.7">29</text>
<text x="193.8" y="128.4">30</text>
<text x="193.8" y="126.1">31</text>
<text x="74.7" y="137.5">X5R</text>
<text x="83.2" y="134" transform="rotate(-90 83.2 134)">1</text>
<text x="171.4" y="132.9">7</text>
<text x="171.4" y="135.2">8</text>
<text x="171.4" y="137.4">9</text>
<text x="193.8" y="137.4">26</text>
<text x="193.8" y="135.2">27</text>
<text x="193.8" y="132.9">28</text>
<text x="74.7" y="142">C0201</text>
<text x="74.7" y="139.7">16V</text>
<text x="83.2" y="140.6" transform="rotate(-90 83.2 140.6)">2</text>
<text x="170.2" y="139.7">10</text>
<text x="170.2" y="142">11</text>
<text x="193.8" y="142">24</text>
<text x="193.8" y="139.7">25</text>
<text x="170.2" y="144.2">12</text>
<text x="170.2" y="146.5">13</text>
<text x="170.2" y="148.7">14</text>
<text x="193.8" y="148.7">21</text>
<text x="193.8" y="146.5">22</text>
<text x="193.8" y="144.2">23</text>
<text x="230.6" y="145.1">VCCIO_3V3</text>
<text x="230.6" y="149.7">VCCIO_EMMC</text>
<text x="170.2" y="151">15</text>
<text x="170.2" y="153.3">16</text>
<text x="170.2" y="155.5">17</text>
<text x="193.8" y="155.5">18</text>
<text x="193.8" y="153.3">19</text>
<text x="193.8" y="151">20</text>
<text x="90.5" y="159.7">VCCIO_3V3</text>
<text x="180.4" y="162.1" transform="rotate(-90 180.4 162.1)">35</text>
<text x="185" y="162.1" transform="rotate(-90 185 162.1)">36</text>
<text x="49.3" y="178.1">1</text>
<text x="67.2" y="178.1">8</text>
<text x="49.3" y="180.4">2</text>
<text x="49.3" y="182.6">3</text>
<text x="49.3" y="184.9">4</text>
<text x="67.2" y="180.4">7</text>
<text x="67.2" y="184.9">5</text>
<text x="67.2" y="182.6">6</text>
</g>
<g font-size="2" fill="#f00">
<text x="102.2" y="23.3">EMMC_D0/SFC_SIO0</text>
<text x="102.2" y="25.6">EMMC_D1/SFC_SIO1</text>
<text x="102.2" y="27.8">EMMC_D2/SFC_SIO2</text>
<text x="102.2" y="30.1">EMMC_D3/SFC_SIO3</text>
<text x="102.2" y="32.3">EMMC_D4/SFC_CSN0</text>
<text x="102.2" y="34.6">EMMC_D5/SFC_CLK</text>
<text x="102.2" y="36.9">EMMC_D6</text>
<text x="102.2" y="39.1">EMMC_D7</text>
<text x="77.3" y="44.8">EMMCCLK</text>
<text x="77.3" y="47">EMMCCMD</text>
<text x="90.9" y="43.4">P1B0</text>
<text x="147.4" y="45.7">EMMC_CLK</text>
<text x="102" y="50.4">EMMC_RST</text>
<text x="147.4" y="48.2">EMMC_CMD</text>
<text x="115.8" y="96.7">SPI0_MOSI_S</text>
<text x="115.8" y="98.9">SPI0_MISO_S</text>
<text x="115.8" y="101.2">SPI0_CSN_S</text>
<text x="138.4" y="97.7">SPI0_MOSI_S</text>
<text x="138.4" y="99.9">SPI0_MISO_S</text>
<text x="115.8" y="103.4">SPI0_CLK_S</text>
<text x="138.4" y="102.2">SPI0_CSN_S</text>
<text x="138.4" y="104.5">SPI0_CLK_S</text>
<text x="79.6" y="112.5">SPI0_MISO_M</text>
<text x="79.6" y="110.2">SPI0_MOSI_M</text>
<text x="115.8" y="110.2">SPI0_MOSI</text>
<text x="115.8" y="112.5">SPI0_MISO</text>
<text x="81.9" y="117">SPI0_CLK_M</text>
<text x="81.9" y="114.7">SPI0_CSN_M</text>
<text x="115.8" y="114.7">SPI0_CSN</text>
<text x="115.8" y="117">SPI0_CLK</text>
<text x="130.3" y="122.5">EMMC_D5/SFC_CLK</text>
<text x="214.8" y="122.5">EMMC_D6</text>
<text x="132.5" y="131.6">EMMC_D0/SFC_SIO0</text>
<text x="132.5" y="127.1">EMMC_D4/SFC_CSN0</text>
<text x="214.8" y="131.6">EMMC_D1/SFC_SIO1</text>
<text x="214.8" y="127.1">EMMC_D7</text>
<text x="138.6" y="136.1">EMMC_CLK</text>
<text x="214.8" y="136.1">EMMC_D2/SFC_SIO2</text>
<text x="130.3" y="140.6">EMMC_D3/SFC_SIO3</text>
<text x="214.8" y="140.6">EMMC_CMD</text>
<text x="140.6" y="144.1">EMMC_STRB</text>
<text x="34.4" y="178">SPI0_CSN</text>
<text x="33.5" y="180.3">SPI0_MISO</text>
<text x="74.9" y="184.8">SPI0_MOSI</text>
<text x="75.1" y="182.6">SPI0_CLK</text>
</g>
<g font-size="1.6">
<text x="30.5" y="1.7">5</text>
<text x="87" y="1.7">4</text>
<text x="143.4" y="1.7">3</text>
<text x="199.9" y="1.7">2</text>
<text x="256.4" y="1.7">1</text>
<text x=".6" y="24.2">E</text>
<text x="285.2" y="24.2">E</text>
<text x=".6" y="65.1">D</text>
<text x="285.2" y="65.1">D</text>
<text x=".6" y="106.1">C</text>
<text x="285.2" y="106.1">C</text>
<text x=".6" y="147">B</text>
<text x="285.2" y="147">B</text>
<text x=".6" y="188">A</text>
<text x="285.2" y="188">A</text>
<text x="220.4" y="202.6">Date:</text>
<text x="232.7" y="202.6">Thursday, September 19, 2019</text>
<text x="265.7" y="202.6">Rev:</text>
<text x="30.5" y="208.8">5</text>
<text x="87" y="208.8">4</text>
<text x="143.4" y="208.8">3</text>
<text x="199.9" y="208.8">2</text>
<text x="220.4" y="205.8">Designed by:</text>
<text x="232.9" y="205.8">Rzf</text>
<text x="256.4" y="208.8">1</text>
<text x="265.4" y="205.8">Sheet:</text>
<text x="274" y="205.8">13</text>
<text x="276.9" y="205.8">of</text>
<text x="279.5" y="205.8">99</text>
</g>
</svg>
